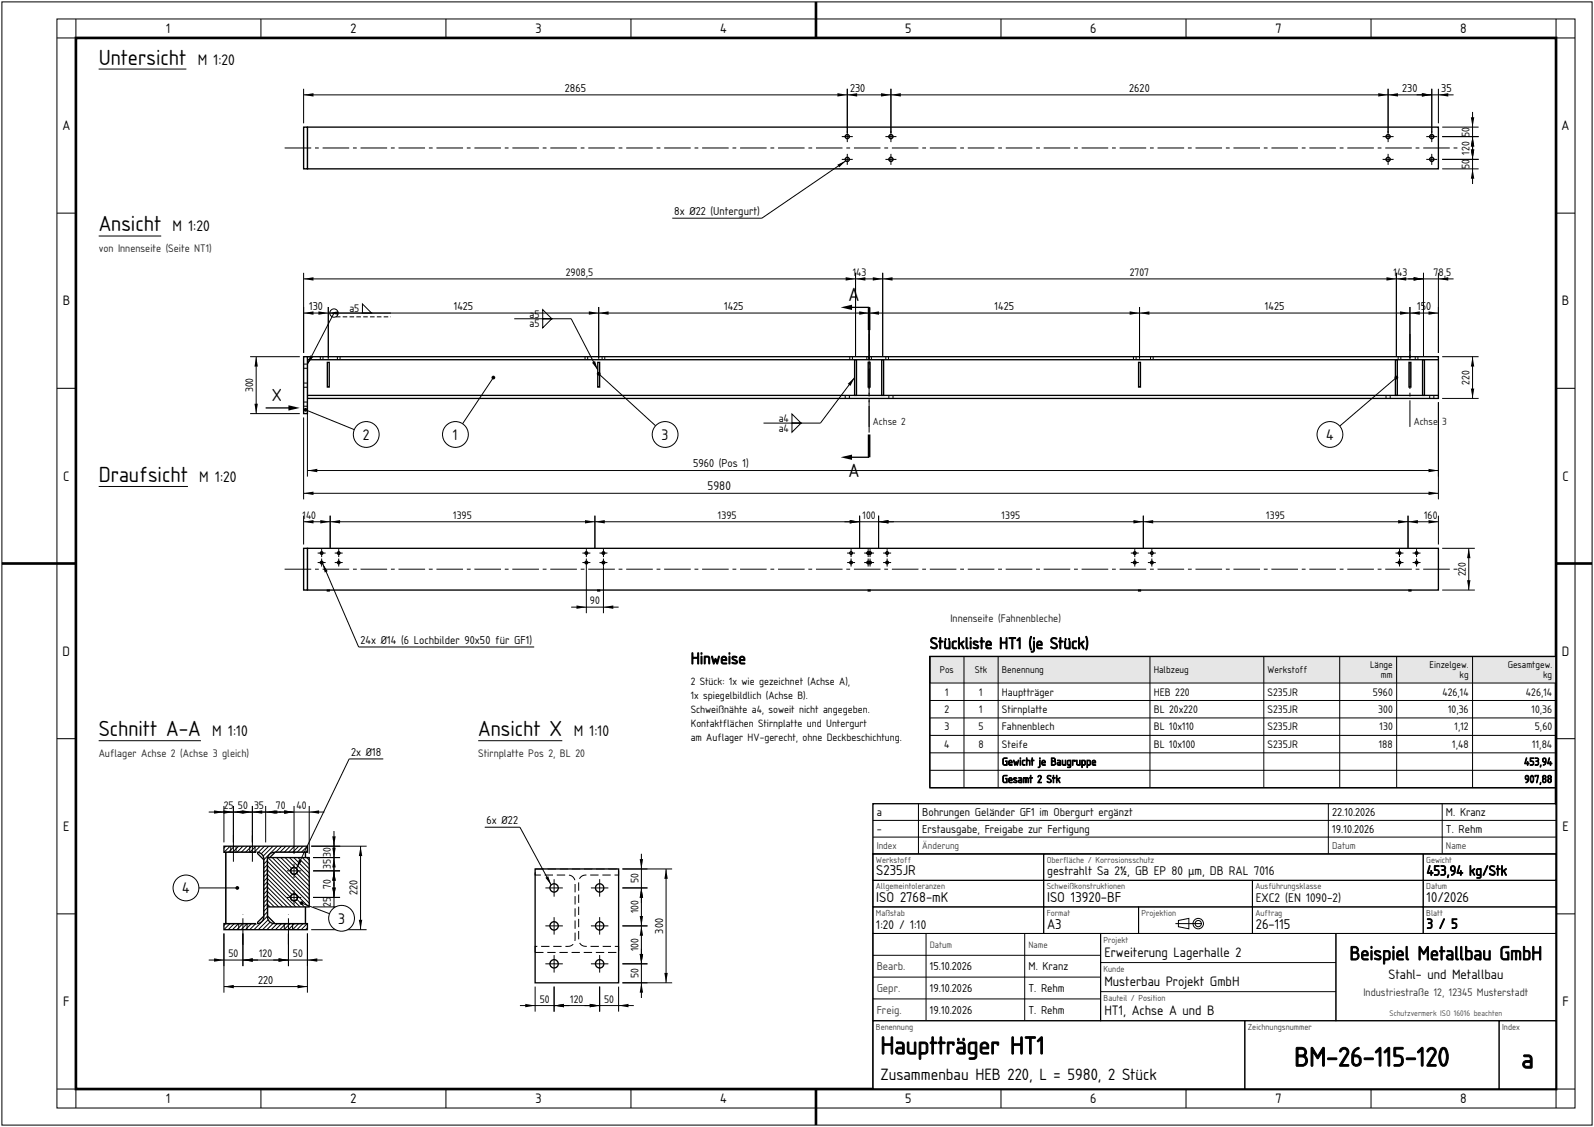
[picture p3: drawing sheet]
<svg xmlns="http://www.w3.org/2000/svg" width="420mm" height="297mm" viewBox="0 0 420 297" stroke-linecap="round" stroke-linejoin="round" font-family="sans-serif">
<g fill="none" stroke="#000" stroke-width=".26">
<path d="M.5 .5h419v296h-419zM15 5h400v287h-400zM20 5v5h-5M68.8 5v5M117.5 5v5M166.3 5v5M215 5v5M263.8 5v5M312.5 5v5M361.3 5v5M410 5v5h5M15 56.2h5"/>
<path d="M410 56.2h5M15 102.3h5M410 102.3h5M15 148.5h5M410 148.5h5M15 194.7h5M410 194.7h5M15 240.8h5M410 240.8h5M15 287h5v5M68.8 287v5M117.5 287v5"/>
<path d="M166.3 287v5M215 287v5M263.8 287v5M312.5 287v5M361.3 287v5M415 287h-5v5"/>
</g>
<path d="M20 10h390v277h-390zM215 .5v9.5M.5 148.5h19.5M410 148.5h9.5M215 287v9.5" fill="none" stroke="#000" stroke-width=".7" stroke-linecap="butt"/>
<g fill="#fff" stroke="#000" stroke-width=".35">
<path d="M81 33.5h298v11h-298z" fill-rule="evenodd"/>
<path d="M80 33.5h1v11h-1z" fill-rule="evenodd"/>
</g>
<g fill="none" stroke="#000" stroke-width=".35">
<circle cx="223.2" cy="36" r=".55"/>
<circle cx="234.7" cy="36" r=".55"/>
<circle cx="365.7" cy="36" r=".55"/>
<circle cx="377.2" cy="36" r=".55"/>
<circle cx="223.2" cy="42" r=".55"/>
<circle cx="234.7" cy="42" r=".55"/>
<circle cx="365.7" cy="42" r=".55"/>
<circle cx="377.2" cy="42" r=".55"/>
</g>
<g fill="none" stroke="#000" stroke-width=".26">
<path d="M26 18.2h23.1M80 23.4v9.1M80 25h303M221.8 36h2.9M223.3 23.4v14M233.3 36h2.9M234.8 23.4v14M364.3 36h2.9M365.8 23.4v14M375.8 36h2.9M377.3 23.4v14M379 23.4v9.1"/>
<path d="M380 36h9.6M380 33.5h9.6M388 29.5v19M221.8 42h2.9M222.9 42.4l-22.1 15.1h-23.7M223.3 40.5v2.9M233.3 42h2.9M234.8 40.5v2.9M364.3 42h2.9M365.8 40.5v2.9M375.8 42h2.9M377.3 40.5v2.9"/>
<path d="M380 42h9.6M380 44.5h9.6"/>
</g>
<path d="M75 39h309" fill="none" stroke="#000" stroke-width=".26" stroke-dasharray="7 1 1 1" stroke-linecap="butt"/>
<g fill="#000">
<path d="M80 25l2.6-.5v.9zM220.7 24.5l2.6 .5-2.6 .4zM223.3 25l2.6-.5v.9zM232.2 24.5l2.6 .5-2.6 .4zM234.8 25l2.6-.5v.9zM363.2 24.5l2.6 .5-2.6 .4zM365.8 25l2.6-.5v.9zM374.7 24.5l2.6 .5-2.6 .4zM379 25l2.6-.5v.9zM388 36l.5 2.6h-.9zM387.6 30.9h.9l-.5 2.6zM220.6 43.4l2.3-1-1.8 1.7z"/>
<path d="M388 44.5l.5 2.6h-.9zM387.6 39.4h.9l-.5 2.6z"/>
</g>
<path d="M81 94h298v11h-298z" fill-rule="evenodd" fill="#fff" stroke="#000" stroke-width=".35"/>
<path d="M81 94.8h298M81 104.2h298" fill="none" stroke="#000" stroke-width=".35"/>
<g fill="#fff" stroke="#000" stroke-width=".35">
<path d="M80 94h1v15h-1z" fill-rule="evenodd"/>
<path d="M225.2 94.8h.5v9.4h-.5z" fill-rule="evenodd"/>
<path d="M232.3 94.8h.5v9.4h-.5z" fill-rule="evenodd"/>
<path d="M367.7 94.8h.5v9.4h-.5z" fill-rule="evenodd"/>
<path d="M374.8 94.8h.5v9.4h-.5z" fill-rule="evenodd"/>
<path d="M86.3 95.5h.5v6.5h-.5z" fill-rule="evenodd"/>
<path d="M157.5 95.5h.5v6.5h-.5z" fill-rule="evenodd"/>
<path d="M228.8 95.5h.5v6.5h-.5z" fill-rule="evenodd"/>
<path d="M300 95.5h.5v6.5h-.5z" fill-rule="evenodd"/>
<path d="M371.3 95.5h.5v6.5h-.5z" fill-rule="evenodd"/>
</g>
<g fill="none" stroke="#000" stroke-width=".26" stroke-dasharray="2.2 1" stroke-linecap="butt">
<path d="M80 97h1M80 95.9h1M84.4 94.8v-.8M85.1 94.8v-.8M88.9 94.8v-.8M89.6 94.8v-.8M154.2 94.8v-.8M154.9 94.8v-.8M158.7 94.8v-.8M159.4 94.8v-.8M223.9 94.8v-.8M224.6 94.8v-.8"/>
<path d="M228.4 94.8v-.8M228.9 94.8v-.8M229.1 94.8v-.8M229.6 94.8v-.8M233.4 94.8v-.8M234.1 94.8v-.8M298.7 94.8v-.8M299.4 94.8v-.8M303.2 94.8v-.8M303.9 94.8v-.8M368.4 94.8v-.8M369.1 94.8v-.8"/>
<path d="M372.9 94.8v-.8M373.6 94.8v-.8M80 102h1M80 100.9h1M80 107h1M80 105.9h1M222.7 105v-.8M223.8 105v-.8M234.2 105v-.8M235.3 105v-.8M365.2 105v-.8M366.3 105v-.8"/>
<path d="M376.7 105v-.8M377.8 105v-.8"/>
</g>
<path d="M229 112.5v-24.5M371.5 112.5v-24.5" fill="none" stroke="#000" stroke-width=".26" stroke-dasharray="7 1 1 1" stroke-linecap="butt"/>
<g fill="none" stroke="#000" stroke-width=".26">
<path d="M80 71.9v21.1M80 73.5h303M225.4 71.9v21.9M232.6 71.9v21.9M367.9 71.9v21.9M375.1 71.9v21.9M379 71.9v21.1M65.9 94h13.1M67.5 94v15M80 82.5h299M86.5 80.9v13.6M157.8 80.9v13.6"/>
<path d="M229 80.9v13.6M300.3 80.9v13.6M371.5 80.9v13.6M380 94h9.6M388 94v11M65.9 109h13.1M80 110v21.6M81 106v19.6M379 106v25.6M380 105h9.6M80 130h299M81 124h298"/>
</g>
<g fill="#000">
<path d="M80 73.5l2.6-.5v.9zM222.8 73l2.6 .5-2.6 .4zM225.4 73.5l2.6-.5v.9zM230 73l2.6 .5-2.6 .4zM232.6 73.5l2.6-.5v.9zM365.3 73l2.6 .5-2.6 .4zM367.9 73.5l2.6-.5v.9zM372.5 73l2.6 .5-2.6 .4zM379 73.5l2.6-.5v.9zM67.5 94l.5 2.6h-.9zM80 82.5l2.6-.5v.9zM83.9 82l2.6 .5-2.6 .4z"/>
<path d="M86.5 82.5l2.6-.5v.9zM155.2 82l2.6 .5-2.6 .4zM157.8 82.5l2.6-.5v.9zM226.4 82l2.6 .5-2.6 .4zM229 82.5l2.6-.5v.9zM297.7 82l2.6 .5-2.6 .4zM300.3 82.5l2.6-.5v.9zM368.9 82l2.6 .5-2.6 .4zM371.5 82.5l2.6-.5v.9zM376.4 82l2.6 .5-2.6 .4zM388 94l.5 2.6h-.9zM67.1 106.4h.9l-.5 2.6z"/>
<path d="M387.6 102.4h.9l-.5 2.6zM80 130l2.6-.5v.9zM81 124l2.6-.5v.9zM376.4 129.5l2.6 .5-2.6 .4zM376.4 123.5l2.6 .5-2.6 .4z"/>
</g>
<circle cx="120" cy="114.5" r="3.4" fill="#fff" stroke="#000" stroke-width=".26"/>
<path d="M130 99.5l-8.1 12.2" fill="none" stroke="#000" stroke-width=".26"/>
<circle cx="130" cy="99.5" r=".5" fill="#000"/>
<circle cx="96.5" cy="114.5" r="3.4" fill="#fff" stroke="#000" stroke-width=".26"/>
<path d="M80.5 108l12.9 5.2" fill="none" stroke="#000" stroke-width=".26"/>
<circle cx="80.5" cy="108" r=".5" fill="#000"/>
<circle cx="175.2" cy="114.5" r="3.4" fill="#fff" stroke="#000" stroke-width=".26"/>
<path d="M157.8 98.5l14.9 13.7" fill="none" stroke="#000" stroke-width=".26"/>
<circle cx="157.7" cy="98.5" r=".5" fill="#000"/>
<circle cx="350.4" cy="114.5" r="3.4" fill="#fff" stroke="#000" stroke-width=".26"/>
<g fill="none" stroke="#000" stroke-width=".26">
<path d="M26 62.2h16.5M95.5 80.1l2.4 2.4h-2.4zM103 82.5h-15l-7 13.5M135.5 84h15l7 13.5M143 81.6l2.4 2.4h-2.4zM143 84h2.4l-2.4 2.4zM225.2 99.5l-9 12h-15M367.9 99.5l-14.9 12.8M208.7 109.1l2.4 2.4h-2.4zM208.7 111.5h2.4l-2.4 2.4z"/>
<circle cx="88" cy="82.5" r="1.1"/>
</g>
<g fill="#000">
<path d="M81.7 93.7l.8 .4-1.5 1.9zM156 95.6l.8-.4 .7 2.3zM221.5 81l3-.7v1.4zM223.4 101.1l1.8-1.6-1.1 2.2zM76 106.8l3 .7-3 .7zM221.5 120.5l3-.7v1.4z"/>
<circle cx="367.9" cy="99.5" r=".5"/>
</g>
<path d="M88.5 83.5h14.5" fill="none" stroke="#000" stroke-width=".26" stroke-dasharray="1.2 .6" stroke-linecap="butt"/>
<path d="M229 81v6M229 114.5v6" fill="none" stroke="#000" stroke-width=".7" stroke-linecap="butt"/>
<path d="M229 87v27.5" fill="none" stroke="#000" stroke-width=".26" stroke-dasharray="7 1 1 1" stroke-linecap="butt"/>
<path d="M223 81h6M70 107.5h8M223 120.5h6" fill="none" stroke="#000" stroke-width=".35"/>
<g fill="#fff" stroke="#000" stroke-width=".35">
<path d="M81 144.5h298v11h-298z" fill-rule="evenodd"/>
<path d="M80 144.5h1v11h-1z" fill-rule="evenodd"/>
<path d="M86.3 155.5h.5v.2h-.5z" fill-rule="evenodd"/>
<path d="M157.5 155.5h.5v.2h-.5z" fill-rule="evenodd"/>
<path d="M228.8 155.5h.5v.2h-.5z" fill-rule="evenodd"/>
<path d="M300 155.5h.5v.2h-.5z" fill-rule="evenodd"/>
<path d="M371.3 155.5h.5v.2h-.5z" fill-rule="evenodd"/>
</g>
<g fill="none" stroke="#000" stroke-width=".35">
<path d="M59.5 224.6h8l2 2v14.8l-2 2h-8zM70.5 226.6l2-2h8v18.8h-8l-2-2z"/>
<circle cx="84.7" cy="148.2" r=".35"/>
<circle cx="84.7" cy="145.7" r=".35"/>
<circle cx="89.2" cy="148.2" r=".35"/>
<circle cx="89.2" cy="145.7" r=".35"/>
<circle cx="154.5" cy="145.7" r=".35"/>
<circle cx="154.5" cy="148.2" r=".35"/>
<circle cx="159" cy="148.2" r=".35"/>
<circle cx="159" cy="145.7" r=".35"/>
<circle cx="224.2" cy="148.2" r=".35"/>
<circle cx="224.2" cy="145.7" r=".35"/>
<circle cx="228.7" cy="145.7" r=".35"/>
<circle cx="228.7" cy="148.2" r=".35"/>
<circle cx="229.2" cy="148.2" r=".35"/>
<circle cx="229.2" cy="145.7" r=".35"/>
<circle cx="233.7" cy="145.7" r=".35"/>
<circle cx="233.7" cy="148.2" r=".35"/>
<circle cx="299" cy="145.7" r=".35"/>
<circle cx="299" cy="148.2" r=".35"/>
<circle cx="303.5" cy="148.2" r=".35"/>
<circle cx="303.5" cy="145.7" r=".35"/>
<circle cx="368.8" cy="148.2" r=".35"/>
<circle cx="368.8" cy="145.7" r=".35"/>
<circle cx="373.3" cy="148.2" r=".35"/>
<circle cx="373.3" cy="145.7" r=".35"/>
</g>
<g fill="none" stroke="#000" stroke-width=".26">
<path d="M26 128.2h23.5M80 135.9v7.6M80 137.5h299M87 135.9v8.5M156.8 135.9v8.5M226.5 135.9v8.5M231.5 135.9v8.5M301.3 135.9v8.5M371 135.9v8.5M379 135.9v7.6M83.7 148.2h2.1M83.7 145.7h2.1"/>
<path d="M84.8 144.7v2.1M84.8 147.2v2.1M85 148.5l9.5 22h46.3M88.2 148.2h2.1M88.2 145.7h2.1M89.3 144.7v2.1M89.3 147.2v2.1M150.5 160h12.5M153.5 148.2h2.1M153.5 145.7h2.1M154.5 144.7v2.1M154.5 147.2v14.4"/>
<path d="M158 148.2h2.1M158 145.7h2.1M159 144.7v2.1M159 147.2v14.4M223.2 148.2h2.1M223.2 145.7h2.1M224.3 144.7v2.1M224.3 147.2v2.1M227.7 148.2h2.6M227.7 145.7h2.6M228.8 144.7v2.1M228.8 147.2v2.1"/>
<path d="M229.3 144.7v2.1M229.3 147.2v2.1M232.7 148.2h2.1M232.7 145.7h2.1M233.8 144.7v2.1M233.8 147.2v2.1M298 148.2h2.1M298 145.7h2.1M299 144.7v2.1M299 147.2v2.1M302.5 148.2h2.1M302.5 145.7h2.1"/>
<path d="M303.5 144.7v2.1M303.5 147.2v2.1M367.7 148.2h2.1M367.7 145.7h2.1M368.8 144.7v2.1M368.8 147.2v2.1M372.2 148.2h2.1M372.2 145.7h2.1M373.3 144.7v2.1M373.3 147.2v2.1M380 155.5h8.6M380 144.5h8.6"/>
<path d="M387 144.5v11"/>
</g>
<path d="M75 150h309" fill="none" stroke="#000" stroke-width=".26" stroke-dasharray="7 1 1 1" stroke-linecap="butt"/>
<g fill="#000">
<path d="M80 137.5l2.6-.5v.9zM84.4 137l2.6 .5-2.6 .4zM87 137.5l2.6-.5v.9zM154.2 137l2.6 .5-2.6 .4zM156.8 137.5l2.6-.5v.9zM223.9 137l2.6 .5-2.6 .4zM231.5 137.5l2.6-.5v.9zM298.7 137l2.6 .5-2.6 .4zM301.3 137.5l2.6-.5v.9zM368.4 137l2.6 .5-2.6 .4zM371 137.5l2.6-.5v.9zM376.4 137l2.6 .5-2.6 .4z"/>
<path d="M85 148.5l1.3 2-.7 .4zM151.9 159.5l2.6 .5-2.6 .4zM159 160l2.6-.5v.9zM386.6 152.9h.9l-.5 2.6zM387 144.5l.5 2.6h-.9z"/>
</g>
<path d="M59 223h22v1.6h-8.7a1.8 1.8 0 0 0-1.8 1.8v15.2a1.8 1.8 0 0 0 1.8 1.8h8.7v1.6h-22v-1.6h8.7a1.8 1.8 0 0 0 1.8-1.8v-15.2a1.8 1.8 0 0 0-1.8-1.8h-8.7z" fill-rule="evenodd" fill="#fff"/>
<g fill="none" stroke="#000" stroke-width=".26">
<path d="M59.6 222.9l-.6 .7M60.7 222.9l-1.7 1.8M61.8 222.9l-2.8 2.9M62.9 222.9l-3.9 4M64.1 222.9l-5.1 5.2M65.2 222.9l-6.2 6.3M66.3 222.9l-7.3 7.4M67.5 222.9l-8.5 8.6M68.6 222.9l-9.6 9.7M69.7 222.9l-10.7 10.8M70.9 222.9l-11.9 12M72 222.9l-13 13.1"/>
<path d="M73.1 222.9l-14.1 14.2M74.3 222.9l-15.3 15.4M75.4 222.9l-16.4 16.5M76.5 222.9l-17.5 17.6M77.7 222.9l-18.7 18.8M78.8 222.9l-19.8 19.9M79.9 222.9l-20.9 21M81.1 239.9l-5.2 5.1M81.1 238.8l-6.3 6.2M81.1 237.7l-7.4 7.3M81.1 236.5l-8.6 8.5M81.1 235.4l-9.7 9.6"/>
<path d="M81.1 234.3l-10.8 10.7M81.1 233.1l-12 11.9M81.1 232l-13.1 13M81.1 230.9l-14.2 14.1M81.1 229.7l-15.4 15.3M81.1 228.6l-16.5 16.4M81.1 227.5l-17.6 17.5M81.1 226.3l-18.8 18.7M81.1 225.2l-19.9 19.8M81.1 224.1l-21 20.9M81.1 222.9l-22.1 22.1M81.1 244.4l-.7 .6"/>
<path d="M81.1 243.3l-1.8 1.7M81.1 242.2l-2.9 2.8M81.1 241.1l-4 3.9"/>
</g>
<path d="M59 223h22v1.6h-8.7a1.8 1.8 0 0 0-1.8 1.8v15.2a1.8 1.8 0 0 0 1.8 1.8h8.7v1.6h-22v-1.6h8.7a1.8 1.8 0 0 0 1.8-1.8v-15.2a1.8 1.8 0 0 0-1.8-1.8h-8.7z" fill="none" stroke="#000" stroke-width=".35"/>
<path d="M72.5 224.6h8v18.8h-8z" fill-rule="evenodd" fill="#fff"/>
<path d="M72.5 224.6h8v18.8h-8" fill="none" stroke="#000" stroke-width=".35"/>
<path d="M59.5 224.6h8v18.8h-8z" fill-rule="evenodd" fill="#fff"/>
<path d="M67.5 224.6h-8v18.8h8" fill="none" stroke="#000" stroke-width=".35"/>
<path d="M70.5 226h11v13h-11z" fill-rule="evenodd" fill="#fff"/>
<g fill="none" stroke="#000" stroke-width=".26">
<path d="M70.4 238.3l.8 .7M70.4 237.1l1.9 1.9M70.4 236l3.1 3M70.4 234.9l4.2 4.1M70.4 233.7l5.3 5.3M70.4 232.6l6.5 6.4M70.4 231.5l7.6 7.5M70.4 230.3l8.7 8.7M70.4 229.2l9.9 9.8M70.4 228.1l11 10.9M70.4 226.9l11.1 11.1M70.6 225.9l10.9 11"/>
<path d="M71.7 225.9l9.8 9.9M72.8 225.9l8.7 8.8M74 225.9l7.5 7.6M75.1 225.9l6.4 6.5M76.2 225.9l5.3 5.4M77.3 225.9l4.2 4.2M78.5 225.9l3 3.1M79.6 225.9l1.9 2M80.7 225.9l.8 .8"/>
</g>
<path d="M70.5 226h11v13h-11z" fill="none" stroke="#000" stroke-width=".35"/>
<circle cx="77.5" cy="229.5" r=".9" fill="#fff" stroke="#000" stroke-width=".35"/>
<circle cx="77.5" cy="229.5" r=".9" fill="none" stroke="#000" stroke-width=".35"/>
<path d="M75.6 229.5h3.8M77.5 227.6v3.8" fill="none" stroke="#000" stroke-width=".26"/>
<circle cx="77.5" cy="236.5" r=".9" fill="#fff" stroke="#000" stroke-width=".35"/>
<circle cx="77.5" cy="236.5" r=".9" fill="none" stroke="#000" stroke-width=".35"/>
<g fill="none" stroke="#000" stroke-width=".26">
<path d="M101 200h-9l-13.9 28.9M55 214h30.5M59 212.4v9.6M61.5 212.4v9.6M66.5 212.4v9.6M70 212.4v9.6M77.5 212.4v12.6M81.5 212.4v12.6M88 219v24M75.6 236.5h3.8M77.5 234.6v3.8M82 223h14.6"/>
<path d="M82.5 236.5h7.1M82.5 239h7.1M82.5 229.5h7.1M82.5 226h7.1M95 223v22M55 253h30M59 246v15.6M59 260h22M64 246v8.6M76 246v8.6M81 246v15.6M82 245h14.6"/>
</g>
<path d="M60.8 224.6v-1.6M62.2 224.6v-1.6M65.8 224.6v-1.6M67.2 224.6v-1.6M62.9 245v-1.6M65.1 245v-1.6M74.9 245v-1.6M77.1 245v-1.6" fill="none" stroke="#000" stroke-width=".26" stroke-dasharray="2.2 1" stroke-linecap="butt"/>
<path d="M61.5 227.1v-8.1M66.5 227.1v-8.1M64 249v-8.1M76 249v-8.1" fill="none" stroke="#000" stroke-width=".26" stroke-dasharray="7 1 1 1" stroke-linecap="butt"/>
<g fill="#000">
<path d="M56.4 213.5l2.6 .5-2.6 .4zM61.5 214l2.6-.5v.9zM58.9 213.5l2.6 .5-2.6 .4zM66.5 214l2.6-.5v.9zM63.9 213.5l2.6 .5-2.6 .4zM70 214l2.6-.5v.9zM70.5 214l2.6-.5v.9zM74.9 213.5l2.6 .5-2.6 .4zM81.5 214l2.6-.5v.9zM78.8 226.5l.7 .4-1.4 2zM88 239l.5 2.6h-.9zM87.6 233.9h.9l-.5 2.6z"/>
<path d="M88 229.5l.5 2.6h-.9zM87.6 223.4h.9l-.5 2.6zM88 226l.5 2.6h-.9zM87.6 220.4h.9l-.5 2.6zM95 223l.5 2.6h-.9zM59 260l2.6-.5v.9zM56.4 252.5l2.6 .5-2.6 .4zM64 253l2.6-.5v.9zM73.4 252.5l2.6 .5-2.6 .4zM78.4 259.5l2.6 .5-2.6 .4zM81 253l2.6-.5v.9zM94.6 242.4h.9l-.5 2.6z"/>
</g>
<circle cx="90" cy="242" r="3.4" fill="#fff" stroke="#000" stroke-width=".26"/>
<path d="M79.5 238l7.3 2.8" fill="none" stroke="#000" stroke-width=".26"/>
<circle cx="79.5" cy="238" r=".5" fill="#000"/>
<circle cx="49" cy="234" r="3.4" fill="#fff" stroke="#000" stroke-width=".26"/>
<g fill="none" stroke="#000" stroke-width=".26">
<path d="M26 195.2h26.9M126 195.2h22.2M127.7 218h9.3l8.2 15.2M52.4 234h10.1M143.7 234h4.6M146 231.7v4.6M155.7 234h4.6M158 231.7v4.6M164 234h6.6M164 229h13.1M169 225v38M175.5 229v30"/>
<path d="M141 260v6.6M143.7 244h4.6M143.7 254h4.6M146 241.7v4.6M146 251.7v4.6M146 260v6.6M155.7 244h4.6M155.7 254h4.6M158 241.7v4.6M158 251.7v4.6M158 260v6.6M163 260v6.6"/>
<path d="M164 244h6.6M164 254h6.6M164 259h13.1M137 265h30"/>
</g>
<g fill="#000">
<path d="M143.7 231.3l.8-.4 .7 2.3zM169 234l.5 2.6h-.9zM168.6 226.4h.9l-.5 2.6zM175.5 229l.5 2.6h-.9zM169 259l.5 2.6h-.9zM168.6 251.4h.9l-.5 2.6zM169 244l.5 2.6h-.9zM168.6 241.4h.9l-.5 2.6zM175.1 256.4h.9l-.5 2.6zM138.4 264.5l2.6 .5-2.6 .4zM146 265l2.6-.5v.9zM155.4 264.5l2.6 .5-2.6 .4z"/>
<path d="M163 265l2.6-.5v.9z"/>
<circle cx="62.5" cy="234" r=".5"/>
</g>
<g fill="none" stroke="#000" stroke-width=".35">
<path d="M141 229h22v30h-22z"/>
<circle cx="146" cy="234" r="1.1"/>
<circle cx="158" cy="234" r="1.1"/>
<circle cx="146" cy="254" r="1.1"/>
<circle cx="146" cy="244" r="1.1"/>
<circle cx="158" cy="244" r="1.1"/>
<circle cx="158" cy="254" r="1.1"/>
</g>
<path d="M141 229h22v1.6h-8.7a1.8 1.8 0 0 0-1.8 1.8v15.2a1.8 1.8 0 0 0 1.8 1.8h8.7v1.6h-22v-1.6h8.7a1.8 1.8 0 0 0 1.8-1.8v-15.2a1.8 1.8 0 0 0-1.8-1.8h-8.7z" fill="none" stroke="#000" stroke-width=".26" stroke-dasharray="2.2 1" stroke-linecap="butt"/>
<path d="M245 173h165v7h-165z" fill-rule="evenodd" fill="#e6e6e6" stroke="#000" stroke-width=".26"/>
<g fill="none" stroke="#000" stroke-width=".26">
<path d="M245 173h165v34.6h-165zM254 173v34.6M263 173v34.6M303 173v34.6M333 173v34.6M353 173v34.6M368 173v34.6M388 173v34.6M245 184.6h165M245 189.2h165M245 193.8h165M245 198.4h165"/>
<path d="M245 203h165"/>
</g>
<path d="M245 173h165v34.6h-165z" fill="none" stroke="#000" stroke-width=".35"/>
<path d="M230 225h180v62h-180z" fill-rule="evenodd" fill="#fff" stroke="#000" stroke-width=".35"/>
<g fill="none" stroke="#000" stroke-width=".26">
<path d="M230 225h45v7h-45zM230 232h45v7h-45zM230 239h45v7h-45zM275 225h100v7h-100zM275 232h55v7h-55zM275 239h25v7h-25zM300 239h30v7h-30zM330 232h45v7h-45zM330 239h45v7h-45zM375 225h35v7h-35zM375 232h35v7h-35zM375 239h35v7h-35z"/>
<path d="M230 246h60v23h-60zM230 251.7h60M230 257.5h60M244 246v23M270 246v23M290 246h62v23h-62zM290 253.7h62M310.5 242.6l2.8-.6v2.8l-2.8-.6zM352 246h58v23h-58zM230 269h98v18h-98zM230 263.2h60M290 261.3h62"/>
<path d="M328 269h67v18h-67zM395 269h15v18h-15z"/>
<circle cx="315.7" cy="243.4" r="1.38"/>
<circle cx="315.7" cy="243.4" r=".83"/>
</g>
<path d="M309.7 243.4h8" fill="none" stroke="#000" stroke-width=".26" stroke-dasharray="7 1 1 1" stroke-linecap="butt"/>
<path d="M230 211.8h180v13.2h-180z" fill-rule="evenodd" fill="#fff" stroke="#000" stroke-width=".35"/>
<path d="M230 216.2h180M242 211.8v13.2M350 211.8v13.2M380 211.8v13.2M230 220.6h180" fill="none" stroke="#000" stroke-width=".26"/>
<g font-size="6.8">
<text x="341" y="281">BM-26-115-120</text>
<text x="400.9" y="281.5">a</text>
</g>
<text font-size="6.2" x="232" y="277.8">Hauptträger HT1</text>
<g font-size="5.4">
<text x="26" y="17">Untersicht</text>
<text x="26" y="61">Ansicht</text>
<text x="26" y="127">Draufsicht</text>
<text x="26" y="194">Schnitt A-A</text>
<text x="126" y="194">Ansicht X</text>
</g>
<text font-size="4.9" x="355.6" y="253">Beispiel Metallbau GmbH</text>
<g font-size="4.7">
<text x="223.5" y="79.2">A</text>
<text x="223.5" y="125.7">A</text>
</g>
<text font-size="4.3" x="71.7" y="105.6">X</text>
<g font-size="4.1">
<text x="245" y="171">Stückliste HT1 (je Stück)</text>
<text x="182" y="175">Hinweise</text>
<text x="232" y="284.6">Zusammenbau HEB 220, L = 5980, 2 Stück</text>
</g>
<g font-size="3.8">
<text x="52.1" y="17">M 1:20</text>
<text x="45.5" y="61">M 1:20</text>
<text x="95.6" y="115.9">2</text>
<text x="119.4" y="115.9">1</text>
<text x="174.3" y="115.9">3</text>
<text x="349.5" y="115.9">4</text>
<text x="52.5" y="127">M 1:20</text>
<text x="55.9" y="194">M 1:10</text>
<text x="151.2" y="194">M 1:10</text>
<text x="48" y="235.4">4</text>
<text x="89.1" y="243.4">3</text>
</g>
<g font-size="3.5">
<text x="230.9" y="230.7">S235JR</text>
<text x="375.9" y="230.7">453,94 kg/Stk</text>
<text x="230.9" y="237.7">ISO 2768-mK</text>
<text x="275.9" y="237.7">ISO 13920-BF</text>
<text x="375.9" y="237.7">10/2026</text>
<text x="275.9" y="244.7">A3</text>
<text x="330.9" y="244.7">26-115</text>
<text x="375.9" y="244.7">3 / 5</text>
</g>
<g font-size="3.4">
<text x="43.8" y="8.7">1</text>
<text x="92.3" y="8.7">2</text>
<text x="141.1" y="8.7">3</text>
<text x="189.8" y="8.7">4</text>
<text x="238.5" y="8.7">5</text>
<text x="287.3" y="8.7">6</text>
<text x="336.1" y="8.7">7</text>
<text x="384.8" y="8.7">8</text>
<text x="16.5" y="34.3">A</text>
<text x="411.5" y="34.3">A</text>
<text x="16.5" y="80.5">B</text>
<text x="411.5" y="80.5">B</text>
<text x="16.7" y="126.7">C</text>
<text x="411.7" y="126.7">C</text>
<text x="16.5" y="172.8">D</text>
<text x="411.5" y="172.8">D</text>
<text x="16.7" y="219">E</text>
<text x="411.7" y="219">E</text>
<text x="291" y="252.2">Erweiterung Lagerhalle 2</text>
<text x="365.8" y="258">Stahl- und Metallbau</text>
<text x="291" y="259.8">Musterbau Projekt GmbH</text>
<text x="16.7" y="265.2">F</text>
<text x="291" y="267.5">HT1, Achse A und B</text>
<text x="411.7" y="265.2">F</text>
<text x="43.8" y="290.8">1</text>
<text x="92.3" y="290.8">2</text>
<text x="141.1" y="290.8">3</text>
<text x="189.8" y="290.8">4</text>
<text x="238.5" y="290.8">5</text>
<text x="287.3" y="290.8">6</text>
<text x="336.1" y="290.8">7</text>
<text x="384.8" y="290.8">8</text>
</g>
<g font-size="3.1">
<text x="186.4" y="129.2">5980</text>
<text x="275.9" y="230.7">gestrahlt Sa 2½, GB EP 80 µm, DB RAL 7016</text>
<text x="330.9" y="237.7">EXC2 (EN 1090-2)</text>
<text x="230.9" y="244.7">1:20 / 1:10</text>
</g>
<g font-size="2.8">
<text x="148.8" y="24.2">2865</text>
<text x="224" y="24.2">230</text>
<text x="297.6" y="24.2">2620</text>
<text x="369.5" y="24.2">230</text>
<text x="379.7" y="24.2">35</text>
<text x="177.6" y="56.7">8x Ø22 (Untergurt)</text>
<text x="81.4" y="81.7">130</text>
<text x="119.5" y="81.7">1425</text>
<text x="190.8" y="81.7">1425</text>
<text x="262" y="81.7">1425</text>
<text x="333.3" y="81.7">1425</text>
<text x="373.4" y="81.7">150</text>
<text x="182.6" y="123.2">5960 (Pos 1)</text>
<text x="95" y="169.7">24x Ø14 (6 Lochbilder 90x50 für GF1)</text>
<text x="92.5" y="199.2">2x Ø18</text>
<text x="231" y="215">a</text>
<text x="243" y="215">Bohrungen Geländer GF1 im Obergurt ergänzt</text>
<text x="351" y="215">22.10.2026</text>
<text x="381" y="215">M. Kranz</text>
<text x="128.2" y="217.2">6x Ø22</text>
<text x="231" y="219.4">-</text>
<text x="243" y="219.4">Erstausgabe, Freigabe zur Fertigung</text>
<text x="351" y="219.4">19.10.2026</text>
<text x="381" y="219.4">T. Rehm</text>
<text x="94.2" y="236" transform="rotate(-90 94.2 236)">220</text>
<text x="174.7" y="246" transform="rotate(-90 174.7 246)">300</text>
<text x="245" y="255.7">15.10.2026</text>
<text x="271" y="255.7">M. Kranz</text>
<text x="68" y="259.2">220</text>
<text x="245" y="261.4">19.10.2026</text>
<text x="271" y="261.4">T. Rehm</text>
<text x="245" y="267.2">19.10.2026</text>
<text x="271" y="267.2">T. Rehm</text>
</g>
<g font-size="2.8" fill="#404040">
<text x="231" y="255.7">Bearb.</text>
<text x="231" y="261.4">Gepr.</text>
<text x="231" y="267.2">Freig.</text>
</g>
<g font-size="2.7">
<text x="387.2" y="40.7" transform="rotate(-90 387.2 40.7)">120</text>
<text x="387.2" y="36.1" transform="rotate(-90 387.2 36.1)">50</text>
<text x="387.2" y="44.6" transform="rotate(-90 387.2 44.6)">50</text>
<text x="149.1" y="72.7">2908,5</text>
<text x="224.7" y="72.7">143</text>
<text x="297.7" y="72.7">2707</text>
<text x="367.2" y="72.7">143</text>
<text x="377.7" y="72.7">78,5</text>
<text x="92.1" y="82.2">a5</text>
<text x="139.6" y="83.7">a5</text>
<text x="139.6" y="86.2">a5</text>
<text x="387.2" y="101.4" transform="rotate(-90 387.2 101.4)">220</text>
<text x="66.7" y="103.4" transform="rotate(-90 66.7 103.4)">300</text>
<text x="205.2" y="111.2">a4</text>
<text x="205.2" y="113.7">a4</text>
<text x="79.7" y="136.7">140</text>
<text x="119.4" y="136.7">1395</text>
<text x="189.2" y="136.7">1395</text>
<text x="227.3" y="136.7">100</text>
<text x="263.9" y="136.7">1395</text>
<text x="333.7" y="136.7">1395</text>
<text x="375.2" y="136.7">160</text>
<text x="386.2" y="151.9" transform="rotate(-90 386.2 151.9)">220</text>
<text x="155.4" y="159.2">90</text>
<text x="249" y="183.3">1</text>
<text x="258" y="183.3">1</text>
<text x="264" y="183.3">Hauptträger</text>
<text x="304" y="183.3">HEB 220</text>
<text x="334" y="183.3">S235JR</text>
<text x="361.7" y="183.3">5960</text>
<text x="380.1" y="183.3">426,14</text>
<text x="402.1" y="183.3">426,14</text>
<text x="248.9" y="187.9">2</text>
<text x="258" y="187.9">1</text>
<text x="264" y="187.9">Stirnplatte</text>
<text x="304" y="187.9">BL 20x220</text>
<text x="334" y="187.9">S235JR</text>
<text x="363.2" y="187.9">300</text>
<text x="381.5" y="187.9">10,36</text>
<text x="403.5" y="187.9">10,36</text>
<text x="248.8" y="197.1">4</text>
<text x="248.9" y="192.5">3</text>
<text x="257.8" y="197.1">8</text>
<text x="257.8" y="192.5">5</text>
<text x="264" y="192.5">Fahnenblech</text>
<text x="264" y="197.1">Steife</text>
<text x="304" y="192.5">BL 10x110</text>
<text x="304" y="197.1">BL 10x100</text>
<text x="334" y="192.5">S235JR</text>
<text x="334" y="197.1">S235JR</text>
<text x="363.3" y="197.1">188</text>
<text x="363.5" y="192.5">130</text>
<text x="382.7" y="197.1">1,48</text>
<text x="383.3" y="192.5">1,12</text>
<text x="403.7" y="197.1">11,84</text>
<text x="404.4" y="192.5">5,60</text>
<text x="264" y="201.7">Gewicht je Baugruppe</text>
<text x="401.6" y="201.7">453,94</text>
<text x="264" y="206.3">Gesamt 2 Stk</text>
<text x="401.7" y="206.3">907,88</text>
<text x="58.9" y="213.2">25</text>
<text x="62.7" y="213.2">50</text>
<text x="66.9" y="213.2">35</text>
<text x="72.7" y="213.2">70</text>
<text x="78.1" y="213.2">40</text>
<text x="87.2" y="225.8" transform="rotate(-90 87.2 225.8)">30</text>
<text x="87.2" y="229.1" transform="rotate(-90 87.2 229.1)">35</text>
<text x="168.2" y="232.8" transform="rotate(-90 168.2 232.8)">50</text>
<text x="87.2" y="239.1" transform="rotate(-90 87.2 239.1)">25</text>
<text x="87.2" y="234.3" transform="rotate(-90 87.2 234.3)">70</text>
<text x="168.2" y="240.7" transform="rotate(-90 168.2 240.7)">100</text>
<text x="168.2" y="250.7" transform="rotate(-90 168.2 250.7)">100</text>
<text x="60.2" y="252.2">50</text>
<text x="68.3" y="252.2">120</text>
<text x="77.2" y="252.2">50</text>
<text x="168.2" y="257.8" transform="rotate(-90 168.2 257.8)">50</text>
<text x="142.2" y="264.2">50</text>
<text x="150.3" y="264.2">120</text>
<text x="159.2" y="264.2">50</text>
</g>
<g font-size="2.7" fill="#262626">
<text x="26" y="66.5">von Innenseite (Seite NT1)</text>
<text x="26" y="199.5">Auflager Achse 2 (Achse 3 gleich)</text>
<text x="126" y="199.5">Stirnplatte Pos 2, BL 20</text>
</g>
<text font-size="2.7" fill="#1a1a1a" x="250.4" y="164">Innenseite (Fahnenbleche)</text>
<text font-size="2.7" fill="#333" x="359.2" y="262.5">Industriestraße 12, 12345 Musterstadt</text>
<g font-size="2.6" fill="#1a1a1a">
<text x="230" y="112">Achse 2</text>
<text x="372.5" y="112">Achse 3</text>
</g>
<g font-size="2.6">
<text x="182" y="180.5">2 Stück: 1x wie gezeichnet (Achse A),</text>
<text x="182" y="184.2">1x spiegelbildlich (Achse B).</text>
<text x="182" y="187.9">Schweißnähte a4, soweit nicht angegeben.</text>
<text x="182" y="191.6">Kontaktflächen Stirnplatte und Untergurt</text>
<text x="182" y="195.3">am Auflager HV-gerecht, ohne Deckbeschichtung.</text>
</g>
<g font-size="2.4">
<text x="247.6" y="177.4">Pos</text>
<text x="256.8" y="177.4">Stk</text>
<text x="264" y="177.4">Benennung</text>
<text x="304" y="177.4">Halbzeug</text>
<text x="334" y="177.4">Werkstoff</text>
<text x="361" y="176">Länge</text>
<text x="363.9" y="178.7">mm</text>
<text x="376.7" y="176">Einzelgew.</text>
<text x="384.6" y="178.7">kg</text>
<text x="397.3" y="176">Gesamtgew.</text>
<text x="406.6" y="178.7">kg</text>
</g>
<g font-size="2.4" fill="#404040">
<text x="231" y="223.7">Index</text>
<text x="243" y="223.7">Änderung</text>
<text x="351" y="223.7">Datum</text>
<text x="381" y="223.7">Name</text>
</g>
<g font-size="2.3" fill="#404040">
<text x="245" y="249.7">Datum</text>
<text x="271" y="249.7">Name</text>
</g>
<g font-size="2.2" fill="#404040">
<text x="230.8" y="227.4">Werkstoff</text>
<text x="275.8" y="227.4">Oberfläche / Korrosionsschutz</text>
<text x="375.8" y="227.4">Gewicht</text>
<text x="230.8" y="234.4">Allgemeintoleranzen</text>
<text x="275.8" y="234.4">Schweißkonstruktionen</text>
<text x="330.8" y="234.4">Ausführungsklasse</text>
<text x="375.8" y="234.4">Datum</text>
<text x="230.8" y="241.4">Maßstab</text>
<text x="275.8" y="241.4">Format</text>
<text x="300.8" y="241.4">Projektion</text>
<text x="330.8" y="241.4">Auftrag</text>
<text x="375.8" y="241.4">Blatt</text>
<text x="290.8" y="248.4">Projekt</text>
<text x="290.8" y="256.1">Kunde</text>
<text x="290.8" y="263.7">Bauteil / Position</text>
<text x="230.8" y="271.4">Benennung</text>
<text x="328.8" y="271.4">Zeichnungsnummer</text>
<text x="395.8" y="271.4">Index</text>
</g>
<text font-size="2" fill="#4d4d4d" x="366.1" y="267.8">Schutzvermerk ISO 16016 beachten</text>
</svg>
